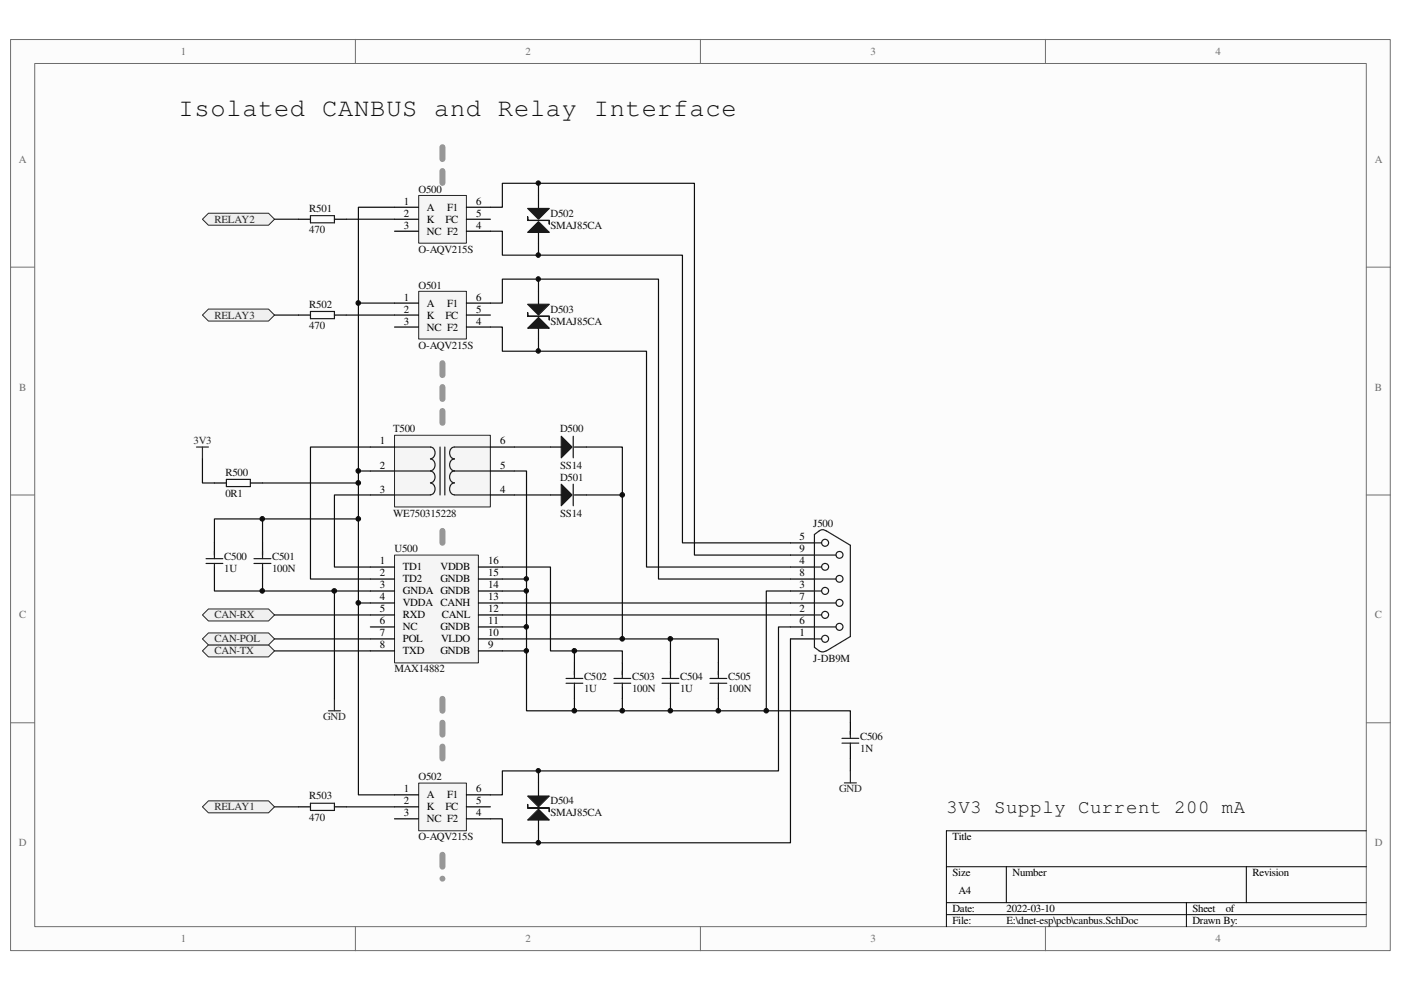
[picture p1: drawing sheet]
<svg xmlns="http://www.w3.org/2000/svg" width="297mm" height="210mm" viewBox="0 0 297 210" stroke-linecap="round" stroke-linejoin="round" font-family="sans-serif">
<path d="M2.3 8.4h292.5v193.1h-292.5z" fill="#fcfcfc"/>
<path d="M2.2 8.4h292.6v193.1h-292.6z" fill="none" stroke="#6e6e6e" stroke-width=".21"/>
<path d="M7.4 13.5h282.3v183h-282.3z" fill="#fcfcfc"/>
<g fill="none" stroke="#6e6e6e" stroke-width=".21">
<path d="M7.4 13.5h282.3v183h-282.3zM75.3 8.3v5.1M148.5 8.3v5.1M221.7 8.3v5.1M2.2 56.6h5.1M289.7 56.6h5.1M2.2 104.9h5.1M289.7 104.9h5.1M2.2 153.2h5.1M289.7 153.2h5.1M75.3 196.5v5.1M148.5 196.5v5.1"/>
<path d="M221.7 196.5v5.1"/>
</g>
<path d="M289.7 176.1h-89v20.4M200.7 183.8h89M200.7 191.4h89M200.7 193.9h89M213.4 183.8v7.6M251.5 191.4v5.1M264.2 183.8v7.6" fill="none" stroke="#000" stroke-width=".21"/>
<path d="M83.7 117.7h17.7v22.8h-17.7z" fill="#f5f5f5"/>
<path d="M83.6 117.7h17.8v22.8h-17.8z" fill="none" stroke="#262626" stroke-width=".21"/>
<g fill="none" stroke="#000" stroke-width=".25">
<path d="M78.5 138h5.1M78.5 135.5h5.1M78.5 125.3h5.1M78.5 127.8h5.1M78.5 120.2h5.1M78.5 122.8h5.1M78.5 132.9h5.1M78.5 130.4h5.1M101.4 138h5.1M101.4 135.5h5.1M101.4 125.3h5.1M101.4 127.8h5.1"/>
<path d="M101.4 120.2h5.1M101.4 122.8h5.1M101.4 132.9h5.1M101.4 130.4h5.1"/>
</g>
<path d="M83.7 92.3h20.3v15.2h-20.3z" fill="#f5f5f5"/>
<path d="M83.6 92.3h20.4v15.2h-20.4z" fill="none" stroke="#262626" stroke-width=".21"/>
<path d="M78.5 99.9h5.1M78.5 94.8h5.1M104 99.9h5M104 94.8h5M116.7 94.8h2.5M121.8 94.8h2.5M78.5 104.9h5.1M104 104.9h5" fill="none" stroke="#000" stroke-width=".25"/>
<g fill="none" stroke="#1c1c1c" stroke-width=".25">
<path d="M83.6 99.9h7.7a1.29 1.29 0 0 1 .9 1.2 1.29 1.29 0 0 1-.9 1.3M83.6 94.8h7.7a1.29 1.29 0 0 1 .9 1.2 1.29 1.29 0 0 1-.9 1.3M91.3 97.3a1.29 1.29 0 0 1 .9 1.3 1.29 1.29 0 0 1-.9 1.2M93.3 94.8v10.1M94.3 94.8v10.1M96.3 97.3a1.28 1.28 0 0 0-1 1.3 1.28 1.28 0 0 0 1 1.2M104 99.9h-7.7a1.28 1.28 0 0 0-1 1.2 1.28 1.28 0 0 0 1 1.3M104 94.8h-7.7a1.28 1.28 0 0 0-1 1.2 1.28 1.28 0 0 0 1 1.3M121.5 92.5v4.6zM83.6 104.9h7.7M91.3 102.4a1.29 1.29 0 0 1 .9 1.3 1.29 1.29 0 0 1-.9 1.2M96.3 102.4a1.28 1.28 0 0 0-1 1.3 1.28 1.28 0 0 0 1 1.2"/>
<path d="M96.3 104.9h7.7"/>
</g>
<path d="M78.5 94.8h-12.7v28h12.7M78.5 99.9h-2.5v27.9h2.5M78.5 104.9h-7.6v15.3h7.6" fill="none" stroke="#0e0e0e" stroke-width=".25"/>
<path d="M41.7 94.8h2.5M42.9 94.8v2.5" fill="none" stroke="#262626" stroke-width=".25"/>
<path d="M121.5 92.5v4.6" fill="none" stroke="#1c1c1c" stroke-width=".21"/>
<path d="M119 92.5l2.3 2.3-2.3 2.3z" fill="#1c1c1c"/>
<path d="M119 92.5l2.3 2.3-2.3 2.3zM121.5 102.7v4.5z" fill="none" stroke="#1c1c1c" stroke-width=".25"/>
<path d="M116.7 104.9h2.5M121.8 104.9h2.5" fill="none" stroke="#000" stroke-width=".25"/>
<path d="M121.5 102.7v4.5" fill="none" stroke="#1c1c1c" stroke-width=".21"/>
<path d="M119 102.7l2.3 2.2-2.3 2.3z" fill="#1c1c1c"/>
<g fill="none" stroke="#1c1c1c" stroke-width=".25">
<path d="M43.7 119.5h3.5M43.7 118.4h3.5M45.5 116.9v1.5M45.5 119.5v.7M53.8 119.5h3.6M53.8 118.4h3.6M55.7 116.9v1.5M55.7 119.5v.7M119 102.7l2.3 2.2-2.3 2.3zM120 144.9h3.6M120 143.8h3.6M121.8 142.3v1.5"/>
<path d="M121.8 144.9v.7M130.2 144.9h3.5M130.2 143.8h3.5M131.9 142.3v1.5M131.9 144.9v.7M140.4 144.9h3.5M140.4 143.8h3.5M142.2 142.3v1.5M142.2 144.9v.7M150.5 144.9h3.6M150.5 143.8h3.6M152.3 142.3v1.5"/>
<path d="M152.3 144.9v.7"/>
</g>
<g fill="none" stroke="#0e0e0e" stroke-width=".25">
<path d="M109 99.9h2.6v22.9M109 94.8h7.7M124.3 94.8h7.6v40.7h-25.4M55.7 110h-10.2v5.1M76 110h-20.3v5.1M109 104.9h7.7M124.3 104.9h7.6M45.5 122.8v2.5h33M55.7 122.8v2.5M106.5 120.2h10.2v17.8h15.2v2.5M106.5 122.8h5.1v27.9h40.7v-2.5M106.5 125.3h5.1"/>
<path d="M106.5 132.9h5.1M106.5 138h5.1M106.5 130.4h61.1M121.8 138v2.5M131.9 135.5h20.4v5M142.2 135.5v5M121.8 148.2v2.5M131.9 148.2v2.5M142.2 148.2v2.5"/>
</g>
<path d="M45.5 115.1v2.6M55.7 115.1v2.6M45.5 120.2v2.6M55.7 120.2v2.6M121.8 140.5v2.6M121.8 145.6v2.6M131.9 140.5v2.6M131.9 145.6v2.6M142.2 140.5v2.6M142.2 145.6v2.6M152.3 140.5v2.6M152.3 145.6v2.6" fill="none" stroke="#000" stroke-width=".25"/>
<path d="M69.6 150.7h2.6M70.9 148.2v2.5" fill="none" stroke="#262626" stroke-width=".25"/>
<path d="M42.9 130.4l1.3-1.3h12.7l1.3 1.3-1.3 1.3h-12.7z" fill-rule="evenodd" fill="#f0f0f0"/>
<path d="M42.9 130.4l1.3-1.3h12.7l1.3 1.3-1.3 1.3h-12.7z" fill="none" stroke="#262626" stroke-width=".21"/>
<path d="M42.9 138l1.3-1.3h12.7l1.3 1.3-1.3 1.3h-12.7z" fill-rule="evenodd" fill="#f0f0f0"/>
<path d="M42.9 138l1.3-1.3h12.7l1.3 1.3-1.3 1.3h-12.7z" fill="none" stroke="#262626" stroke-width=".21"/>
<path d="M42.9 135.5l1.3-1.3h12.7l1.3 1.3-1.3 1.2h-12.7z" fill-rule="evenodd" fill="#f0f0f0"/>
<path d="M42.9 135.5l1.3-1.3h12.7l1.3 1.3-1.3 1.2h-12.7z" fill="none" stroke="#262626" stroke-width=".21"/>
<path d="M42.9 97.3v5.1h2.6M58.2 130.4h20.3M58.2 135.5h20.3M58.2 138h20.3M70.9 125.3v22.9M106.5 127.8h61.1M167.6 125.3h-5.1v25.4h-10.2" fill="none" stroke="#0e0e0e" stroke-width=".25"/>
<g fill="none" stroke="#000" stroke-width=".25">
<path d="M114.2 41.4v2.8M114.2 49v2.6M45.5 102.4h2.5M53.1 102.4h2.6M167.6 117.7h5.1M167.6 115.1h5.1M167.6 135.5h5.1M167.6 132.9h5.1M167.6 130.4h5.1M167.6 127.8h5.1M167.6 125.3h5.1M167.6 122.8h5.1"/>
<path d="M167.6 120.2h5.1"/>
</g>
<g fill="none" stroke="#1c1c1c" stroke-width=".25">
<path d="M48 101.6h5.1v1.6h-5.1zM172.7 115.1h1.5M172.7 117.7h4.5M172.7 120.2h1.5M172.7 122.8h4.5M172.7 125.3h1.5M172.7 127.8h4.5M172.7 130.4h1.5M172.7 132.9h4.5M172.7 135.5h1.5M175.2 138l-.5 .2h-.5l-1.5-1v-23.9l1.2-.9 .5-.1 .6 .2 5.3 3.1v19.4l-5.1 3"/>
<circle cx="174.9" cy="115.1" r=".74"/>
<circle cx="178" cy="117.7" r=".74"/>
<circle cx="174.9" cy="125.3" r=".74"/>
<circle cx="174.9" cy="135.4" r=".74"/>
<circle cx="174.9" cy="130.4" r=".74"/>
<circle cx="174.9" cy="120.2" r=".74"/>
<circle cx="178" cy="127.8" r=".74"/>
<circle cx="178" cy="132.9" r=".74"/>
<circle cx="178" cy="122.7" r=".74"/>
</g>
<path d="M93.8 77v12.7M93.8 112.6v2.5M93.8 148.2v12.7" fill="none" stroke="#969696" stroke-width="1.3" stroke-dasharray="2.5 2.5"/>
<path d="M111.9 46v.7h4.6v.8v-.8h-4.6z" fill-rule="evenodd" fill="#1c1c1c"/>
<path d="M111.9 46v.7h4.6v.8v-.8h-4.6z" fill="none" stroke="#1c1c1c" stroke-width=".25"/>
<path d="M111.9 49.3l2.3-2.3 2.3 2.3z" fill="#1c1c1c"/>
<path d="M111.9 49.3l2.3-2.3 2.3 2.3z" fill="none" stroke="#1c1c1c" stroke-width=".25"/>
<path d="M111.9 44.2h4.6l-2.3 2.3z" fill="#1c1c1c"/>
<path d="M111.9 44.2h4.6l-2.3 2.3z" fill="none" stroke="#1c1c1c" stroke-width=".25"/>
<path d="M88.8 41.5h10.1v10.1h-10.1z" fill="#f5f5f5"/>
<path d="M88.8 41.4h10.1v10.2h-10.1z" fill="none" stroke="#262626" stroke-width=".21"/>
<path d="M63.3 46.5h2.5M70.9 46.5h2.5M83.6 43.9h5.1M83.6 46.5h5.1M83.6 49h5.1M98.9 43.9h5.1M98.9 46.5h5.1M98.9 49h5.1" fill="none" stroke="#000" stroke-width=".25"/>
<path d="M65.8 45.7h5.1v1.5h-5.1z" fill="none" stroke="#1c1c1c" stroke-width=".25"/>
<path d="M114.2 38.9v2.5M73.4 46.5h10.2M104 43.9h2.5v-5h40.7v78.8h20.4M104 49h2.5v5.1h38.2v61h22.9M114.2 51.6v2.5" fill="none" stroke="#0e0e0e" stroke-width=".25"/>
<path d="M42.9 46.5l1.3-1.3h12.7l1.3 1.3-1.3 1.3h-12.7z" fill-rule="evenodd" fill="#f0f0f0"/>
<path d="M42.9 46.5l1.3-1.3h12.7l1.3 1.3-1.3 1.3h-12.7z" fill="none" stroke="#262626" stroke-width=".21"/>
<path d="M58.2 46.5h5.1" fill="none" stroke="#0e0e0e" stroke-width=".25"/>
<path d="M114.2 166v2.8M114.2 173.6v2.5" fill="none" stroke="#000" stroke-width=".25"/>
<path d="M111.9 170.6v.7h4.6v.8v-.8h-4.6z" fill-rule="evenodd" fill="#1c1c1c"/>
<path d="M111.9 170.6v.7h4.6v.8v-.8h-4.6z" fill="none" stroke="#1c1c1c" stroke-width=".25"/>
<path d="M111.9 173.9l2.3-2.3 2.3 2.3z" fill="#1c1c1c"/>
<path d="M111.9 173.9l2.3-2.3 2.3 2.3z" fill="none" stroke="#1c1c1c" stroke-width=".25"/>
<path d="M111.9 168.8h4.6l-2.3 2.3z" fill="#1c1c1c"/>
<path d="M111.9 168.8h4.6l-2.3 2.3z" fill="none" stroke="#1c1c1c" stroke-width=".25"/>
<path d="M88.8 166.1h10.1v10h-10.1z" fill="#f5f5f5"/>
<path d="M88.8 166h10.1v10.1h-10.1z" fill="none" stroke="#262626" stroke-width=".21"/>
<path d="M63.3 171.1h2.5M70.9 171.1h2.5M83.6 168.5h5.1M83.6 171.1h5.1M83.6 173.6h5.1M98.9 168.5h5.1M98.9 171.1h5.1M98.9 173.6h5.1" fill="none" stroke="#000" stroke-width=".25"/>
<path d="M65.8 170.3h5.1v1.5h-5.1z" fill="none" stroke="#1c1c1c" stroke-width=".25"/>
<path d="M167.6 132.9h-2.5v30.5h-58.6v5.1h-2.5M167.6 135.5v43.2h-61.1v-5.1h-2.5M73.4 171.1h10.2M114.2 163.4v2.6M114.2 176.1v2.6" fill="none" stroke="#0e0e0e" stroke-width=".25"/>
<path d="M42.9 171.1l1.3-1.3h12.7l1.3 1.3-1.3 1.2h-12.7z" fill-rule="evenodd" fill="#f0f0f0"/>
<path d="M42.9 171.1l1.3-1.3h12.7l1.3 1.3-1.3 1.2h-12.7z" fill="none" stroke="#262626" stroke-width=".21"/>
<path d="M58.2 171.1h5.1" fill="none" stroke="#0e0e0e" stroke-width=".25"/>
<path d="M114.2 61.7v2.8M114.2 69.3v2.6" fill="none" stroke="#000" stroke-width=".25"/>
<path d="M111.9 66.3v.8h4.6v.7v-.7h-4.6z" fill-rule="evenodd" fill="#1c1c1c"/>
<path d="M111.9 66.3v.8h4.6v.7v-.7h-4.6z" fill="none" stroke="#1c1c1c" stroke-width=".25"/>
<path d="M111.9 69.6l2.3-2.3 2.3 2.3z" fill="#1c1c1c"/>
<path d="M111.9 69.6l2.3-2.3 2.3 2.3z" fill="none" stroke="#1c1c1c" stroke-width=".25"/>
<path d="M111.9 64.5h4.6l-2.3 2.3z" fill="#1c1c1c"/>
<path d="M111.9 64.5h4.6l-2.3 2.3z" fill="none" stroke="#1c1c1c" stroke-width=".25"/>
<path d="M88.8 61.8h10.1v10.1h-10.1z" fill="#f5f5f5"/>
<path d="M88.8 61.8h10.1v10.1h-10.1z" fill="none" stroke="#262626" stroke-width=".21"/>
<path d="M63.3 66.8h2.5M70.9 66.8h2.5M83.6 64.3h5.1M83.6 66.8h5.1M83.6 69.3h5.1M98.9 64.3h5.1M98.9 66.8h5.1M98.9 69.3h5.1" fill="none" stroke="#000" stroke-width=".25"/>
<path d="M65.8 66h5.1v1.6h-5.1z" fill="none" stroke="#1c1c1c" stroke-width=".25"/>
<path d="M114.2 59.2v2.5M73.4 66.8h10.2M104 64.3h2.5v-5.1h33.1v63.6h28M104 69.3h2.5v5.2h30.6v45.7h30.5M114.2 71.9v2.6" fill="none" stroke="#0e0e0e" stroke-width=".25"/>
<path d="M42.9 66.8l1.3-1.3h12.7l1.3 1.3-1.3 1.3h-12.7z" fill-rule="evenodd" fill="#f0f0f0"/>
<path d="M42.9 66.8l1.3-1.3h12.7l1.3 1.3-1.3 1.3h-12.7z" fill="none" stroke="#262626" stroke-width=".21"/>
<path d="M83.6 43.9h-7.6v56M58.2 66.8h5.1M76 64.3h7.6M55.7 102.4h20.3M76 127.8v40.7h7.6M162.5 150.7h17.8v2.5M180.3 160.9v2.5" fill="none" stroke="#0e0e0e" stroke-width=".25"/>
<path d="M93.8 31.2v7.7M93.8 181.2v5.1" fill="none" stroke="#969696" stroke-width="1.3" stroke-dasharray="2.5 2.5"/>
<path d="M180.3 153.2v2.6M180.3 158.4v2.5" fill="none" stroke="#000" stroke-width=".25"/>
<path d="M178.5 157.6h3.6M178.5 156.5h3.6M180.3 155v1.5M180.3 157.6v.8" fill="none" stroke="#1c1c1c" stroke-width=".25"/>
<path d="M179 166h2.6M180.3 163.4v2.6" fill="none" stroke="#262626" stroke-width=".25"/>
<circle cx="55.6" cy="125.3" r=".48" fill="#0e0e0e"/>
<circle cx="55.6" cy="125.3" r=".48" fill="none" stroke="#0e0e0e" stroke-width=".21"/>
<circle cx="55.6" cy="110" r=".49" fill="#0e0e0e"/>
<circle cx="55.6" cy="110" r=".49" fill="none" stroke="#0e0e0e" stroke-width=".21"/>
<circle cx="70.9" cy="125.3" r=".49" fill="#0e0e0e"/>
<circle cx="70.9" cy="125.3" r=".49" fill="none" stroke="#0e0e0e" stroke-width=".21"/>
<circle cx="76" cy="127.8" r=".49" fill="#0e0e0e"/>
<circle cx="76" cy="127.8" r=".49" fill="none" stroke="#0e0e0e" stroke-width=".21"/>
<circle cx="76" cy="110" r=".49" fill="#0e0e0e"/>
<circle cx="76" cy="110" r=".49" fill="none" stroke="#0e0e0e" stroke-width=".21"/>
<circle cx="76" cy="102.4" r=".49" fill="#0e0e0e"/>
<circle cx="76" cy="102.4" r=".49" fill="none" stroke="#0e0e0e" stroke-width=".21"/>
<circle cx="76" cy="99.8" r=".49" fill="#0e0e0e"/>
<circle cx="76" cy="99.8" r=".49" fill="none" stroke="#0e0e0e" stroke-width=".21"/>
<circle cx="76" cy="64.2" r=".49" fill="#0e0e0e"/>
<circle cx="76" cy="64.2" r=".49" fill="none" stroke="#0e0e0e" stroke-width=".21"/>
<circle cx="111.6" cy="138" r=".48" fill="#0e0e0e"/>
<circle cx="111.6" cy="138" r=".48" fill="none" stroke="#0e0e0e" stroke-width=".21"/>
<circle cx="111.6" cy="132.9" r=".48" fill="#0e0e0e"/>
<circle cx="111.6" cy="132.9" r=".48" fill="none" stroke="#0e0e0e" stroke-width=".21"/>
<circle cx="111.6" cy="125.3" r=".47" fill="#0e0e0e"/>
<circle cx="111.6" cy="125.3" r=".47" fill="none" stroke="#0e0e0e" stroke-width=".21"/>
<circle cx="111.6" cy="122.7" r=".46" fill="#0e0e0e"/>
<circle cx="111.6" cy="122.7" r=".46" fill="none" stroke="#0e0e0e" stroke-width=".21"/>
<circle cx="114.1" cy="178.7" r=".48" fill="#0e0e0e"/>
<circle cx="114.1" cy="178.7" r=".48" fill="none" stroke="#0e0e0e" stroke-width=".21"/>
<circle cx="114.1" cy="163.4" r=".46" fill="#0e0e0e"/>
<circle cx="114.1" cy="163.4" r=".46" fill="none" stroke="#0e0e0e" stroke-width=".21"/>
<circle cx="114.1" cy="74.4" r=".47" fill="#0e0e0e"/>
<circle cx="114.1" cy="74.4" r=".47" fill="none" stroke="#0e0e0e" stroke-width=".21"/>
<circle cx="114.1" cy="59.2" r=".48" fill="#0e0e0e"/>
<circle cx="114.1" cy="59.2" r=".48" fill="none" stroke="#0e0e0e" stroke-width=".21"/>
<circle cx="114.1" cy="54.1" r=".48" fill="#0e0e0e"/>
<circle cx="114.1" cy="54.1" r=".48" fill="none" stroke="#0e0e0e" stroke-width=".21"/>
<circle cx="114.1" cy="38.8" r=".46" fill="#0e0e0e"/>
<circle cx="114.1" cy="38.8" r=".46" fill="none" stroke="#0e0e0e" stroke-width=".21"/>
<circle cx="121.8" cy="150.7" r=".49" fill="#0e0e0e"/>
<circle cx="121.8" cy="150.7" r=".49" fill="none" stroke="#0e0e0e" stroke-width=".21"/>
<circle cx="121.8" cy="138" r=".49" fill="#0e0e0e"/>
<circle cx="121.8" cy="138" r=".49" fill="none" stroke="#0e0e0e" stroke-width=".21"/>
<circle cx="131.9" cy="150.7" r=".49" fill="#0e0e0e"/>
<circle cx="131.9" cy="150.7" r=".49" fill="none" stroke="#0e0e0e" stroke-width=".21"/>
<circle cx="131.9" cy="135.4" r=".49" fill="#0e0e0e"/>
<circle cx="131.9" cy="135.4" r=".49" fill="none" stroke="#0e0e0e" stroke-width=".21"/>
<circle cx="131.9" cy="104.9" r=".49" fill="#0e0e0e"/>
<circle cx="131.9" cy="104.9" r=".49" fill="none" stroke="#0e0e0e" stroke-width=".21"/>
<circle cx="142.1" cy="150.7" r=".49" fill="#0e0e0e"/>
<circle cx="142.1" cy="150.7" r=".49" fill="none" stroke="#0e0e0e" stroke-width=".21"/>
<circle cx="142.1" cy="135.4" r=".49" fill="#0e0e0e"/>
<circle cx="142.1" cy="135.4" r=".49" fill="none" stroke="#0e0e0e" stroke-width=".21"/>
<circle cx="152.3" cy="150.7" r=".49" fill="#0e0e0e"/>
<circle cx="152.3" cy="150.7" r=".49" fill="none" stroke="#0e0e0e" stroke-width=".21"/>
<circle cx="162.5" cy="150.7" r=".48" fill="#0e0e0e"/>
<circle cx="162.5" cy="150.7" r=".48" fill="none" stroke="#0e0e0e" stroke-width=".21"/>
<text font-size="5.4" fill="#0e0e0e" x="37.8" y="24.6">Isolated CANBUS and Relay Interface</text>
<text font-size="4" fill="#0e0e0e" x="200.7" y="172.5">3V3 Supply Current 200 mA</text>
<g font-size="2.3" fill="#6e6e6e">
<text x="38.3" y="11.6">1</text>
<text x="111.4" y="11.6">2</text>
<text x="184.6" y="11.6">3</text>
<text x="257.7" y="11.6">4</text>
<text x="4" y="34.5">A</text>
<text x="291.5" y="34.5">A</text>
<text x="4.1" y="82.8">B</text>
<text x="291.5" y="82.8">B</text>
<text x="4.1" y="131.1">C</text>
<text x="291.5" y="131.1">C</text>
<text x="4" y="179.4">D</text>
<text x="291.5" y="179.4">D</text>
<text x="38.3" y="199.8">1</text>
<text x="111.4" y="199.8">2</text>
<text x="184.6" y="199.8">3</text>
<text x="257.7" y="199.8">4</text>
</g>
<g font-size="2.3" fill="#0e0e0e">
<text x="88.7" y="40.9">O500</text>
<text x="65.6" y="44.9">R501</text>
<text x="116.7" y="45.9">D502</text>
<text x="65.6" y="49.5">470</text>
<text x="88.7" y="53.6">O-AQV215S</text>
<text x="116.7" y="48.5">SMAJ85CA</text>
<text x="65.6" y="65.3">R502</text>
<text x="88.7" y="61.2">O501</text>
<text x="65.6" y="69.8">470</text>
<text x="116.7" y="66.3">D503</text>
<text x="116.7" y="68.8">SMAJ85CA</text>
<text x="88.7" y="73.9">O-AQV215S</text>
<text x="83.4" y="91.7">T500</text>
<text x="118.7" y="91.7">D500</text>
<text x="47.8" y="100.9">R500</text>
<text x="118.7" y="99.4">SS14</text>
<text x="118.7" y="101.9">D501</text>
<text x="47.8" y="105.5">0R1</text>
<text x="83.4" y="109.5">WE750315228</text>
<text x="118.7" y="109.5">SS14</text>
<text x="172.4" y="111.8">J500</text>
<text x="47.5" y="118.7">C500</text>
<text x="57.7" y="118.7">C501</text>
<text x="83.6" y="117.1">U500</text>
<text x="47.5" y="121.2">1U</text>
<text x="57.7" y="121.2">100N</text>
<text x="83.6" y="142.6">MAX14882</text>
<text x="172.4" y="140.3">J-DB9M</text>
<text x="123.9" y="144.1">C502</text>
<text x="123.9" y="146.6">1U</text>
<text x="134" y="144.1">C503</text>
<text x="134" y="146.6">100N</text>
<text x="144.2" y="144.1">C504</text>
<text x="144.2" y="146.6">1U</text>
<text x="154.4" y="144.1">C505</text>
<text x="154.4" y="146.6">100N</text>
<text x="182.4" y="156.8">C506</text>
<text x="182.4" y="159.3">1N</text>
<text x="88.7" y="165.4">O502</text>
<text x="65.6" y="169.5">R503</text>
<text x="116.7" y="170.5">D504</text>
<text x="116.7" y="173.1">SMAJ85CA</text>
<text x="65.6" y="174.1">470</text>
<text x="88.7" y="178.1">O-AQV215S</text>
</g>
<g font-size="2.3" fill="#262626">
<text x="45.5" y="47.2">RELAY2</text>
<text x="45.5" y="67.6">RELAY3</text>
<text x="41.1" y="94.2">3V3</text>
<text x="45.5" y="131.1">CAN-RX</text>
<text x="45.5" y="136.2">CAN-POL</text>
<text x="45.5" y="138.7">CAN-TX</text>
<text x="68.5" y="152.7">GND</text>
<text x="177.9" y="168">GND</text>
<text x="45.5" y="171.8">RELAY1</text>
</g>
<g font-size="2.3">
<text x="85.6" y="43.4">1</text>
<text x="85.6" y="45.9">2</text>
<text x="90.5" y="44.7">A</text>
<text x="90.5" y="47.2">K</text>
<text x="94.4" y="47.2">FC</text>
<text x="94.8" y="44.7">F1</text>
<text x="101" y="45.9">5</text>
<text x="101" y="43.4">6</text>
<text x="85.6" y="48.5">3</text>
<text x="90.5" y="49.7">NC F2</text>
<text x="101" y="48.5">4</text>
<text x="85.6" y="63.8">1</text>
<text x="90.5" y="65">A</text>
<text x="94.8" y="65">F1</text>
<text x="101" y="63.8">6</text>
<text x="85.6" y="66.3">2</text>
<text x="85.6" y="68.8">3</text>
<text x="90.5" y="67.6">K</text>
<text x="90.5" y="70.1">NC F2</text>
<text x="94.4" y="67.6">FC</text>
<text x="101" y="66.3">5</text>
<text x="101" y="68.8">4</text>
<text x="80.5" y="94.2">1</text>
<text x="106" y="94.2">6</text>
<text x="80.5" y="99.4">2</text>
<text x="106" y="99.4">5</text>
<text x="80.5" y="104.4">3</text>
<text x="106" y="104.4">4</text>
<text x="80.5" y="119.7">1</text>
<text x="103.5" y="119.7">16</text>
<text x="169.5" y="119.7">4</text>
<text x="169.5" y="117.1">9</text>
<text x="169.5" y="114.6">5</text>
<text x="80.5" y="124.8">3</text>
<text x="80.5" y="122.2">2</text>
<text x="85.4" y="120.9">TD1</text>
<text x="85.4" y="123.5">TD2</text>
<text x="93.4" y="123.5">GNDB</text>
<text x="93.4" y="120.9">VDDB</text>
<text x="103.5" y="124.8">14</text>
<text x="103.5" y="122.2">15</text>
<text x="169.5" y="124.8">3</text>
<text x="169.5" y="122.2">8</text>
<text x="80.5" y="127.3">4</text>
<text x="80.5" y="129.8">5</text>
<text x="85.4" y="126">GNDA GNDB</text>
<text x="85.4" y="128.6">VDDA CANH</text>
<text x="85.4" y="131.1">RXD</text>
<text x="93.7" y="131.1">CANL</text>
<text x="103.5" y="129.8">12</text>
<text x="103.5" y="127.3">13</text>
<text x="169.5" y="129.8">2</text>
<text x="169.5" y="127.3">7</text>
<text x="80.5" y="137.5">8</text>
<text x="80.5" y="134.9">7</text>
<text x="80.5" y="132.4">6</text>
<text x="85.4" y="136.2">POL</text>
<text x="85.4" y="133.6">NC</text>
<text x="93.4" y="133.6">GNDB</text>
<text x="93.6" y="136.2">VLDO</text>
<text x="103.5" y="134.9">10</text>
<text x="103.5" y="137.5">9</text>
<text x="103.5" y="132.4">11</text>
<text x="169.5" y="134.9">1</text>
<text x="169.5" y="132.4">6</text>
<text x="85.4" y="138.7">TXD</text>
<text x="93.4" y="138.7">GNDB</text>
<text x="85.6" y="168">1</text>
<text x="101" y="168">6</text>
<text x="85.6" y="170.5">2</text>
<text x="85.6" y="173.1">3</text>
<text x="90.5" y="169.2">A</text>
<text x="90.5" y="171.8">K</text>
<text x="94.4" y="171.8">FC</text>
<text x="94.8" y="169.2">F1</text>
<text x="101" y="170.5">5</text>
<text x="101" y="173.1">4</text>
<text x="90.5" y="174.3">NC F2</text>
<text x="201.9" y="178.1">Title</text>
<text x="201.9" y="185.8">Size</text>
<text x="214.7" y="185.8">Number</text>
<text x="265.6" y="185.8">Revision</text>
<text x="203.2" y="189.6">A4</text>
<text x="201.9" y="193.4">Date:</text>
<text x="201.9" y="196">File:</text>
<text x="213.4" y="193.4">2022-03-10</text>
<text x="213.4" y="196">E:\dnet-esp\pcb\canbus.SchDoc</text>
<text x="252.8" y="193.4">Sheet</text>
<text x="252.8" y="196">Drawn By:</text>
<text x="259.9" y="193.4">of</text>
</g>
</svg>
